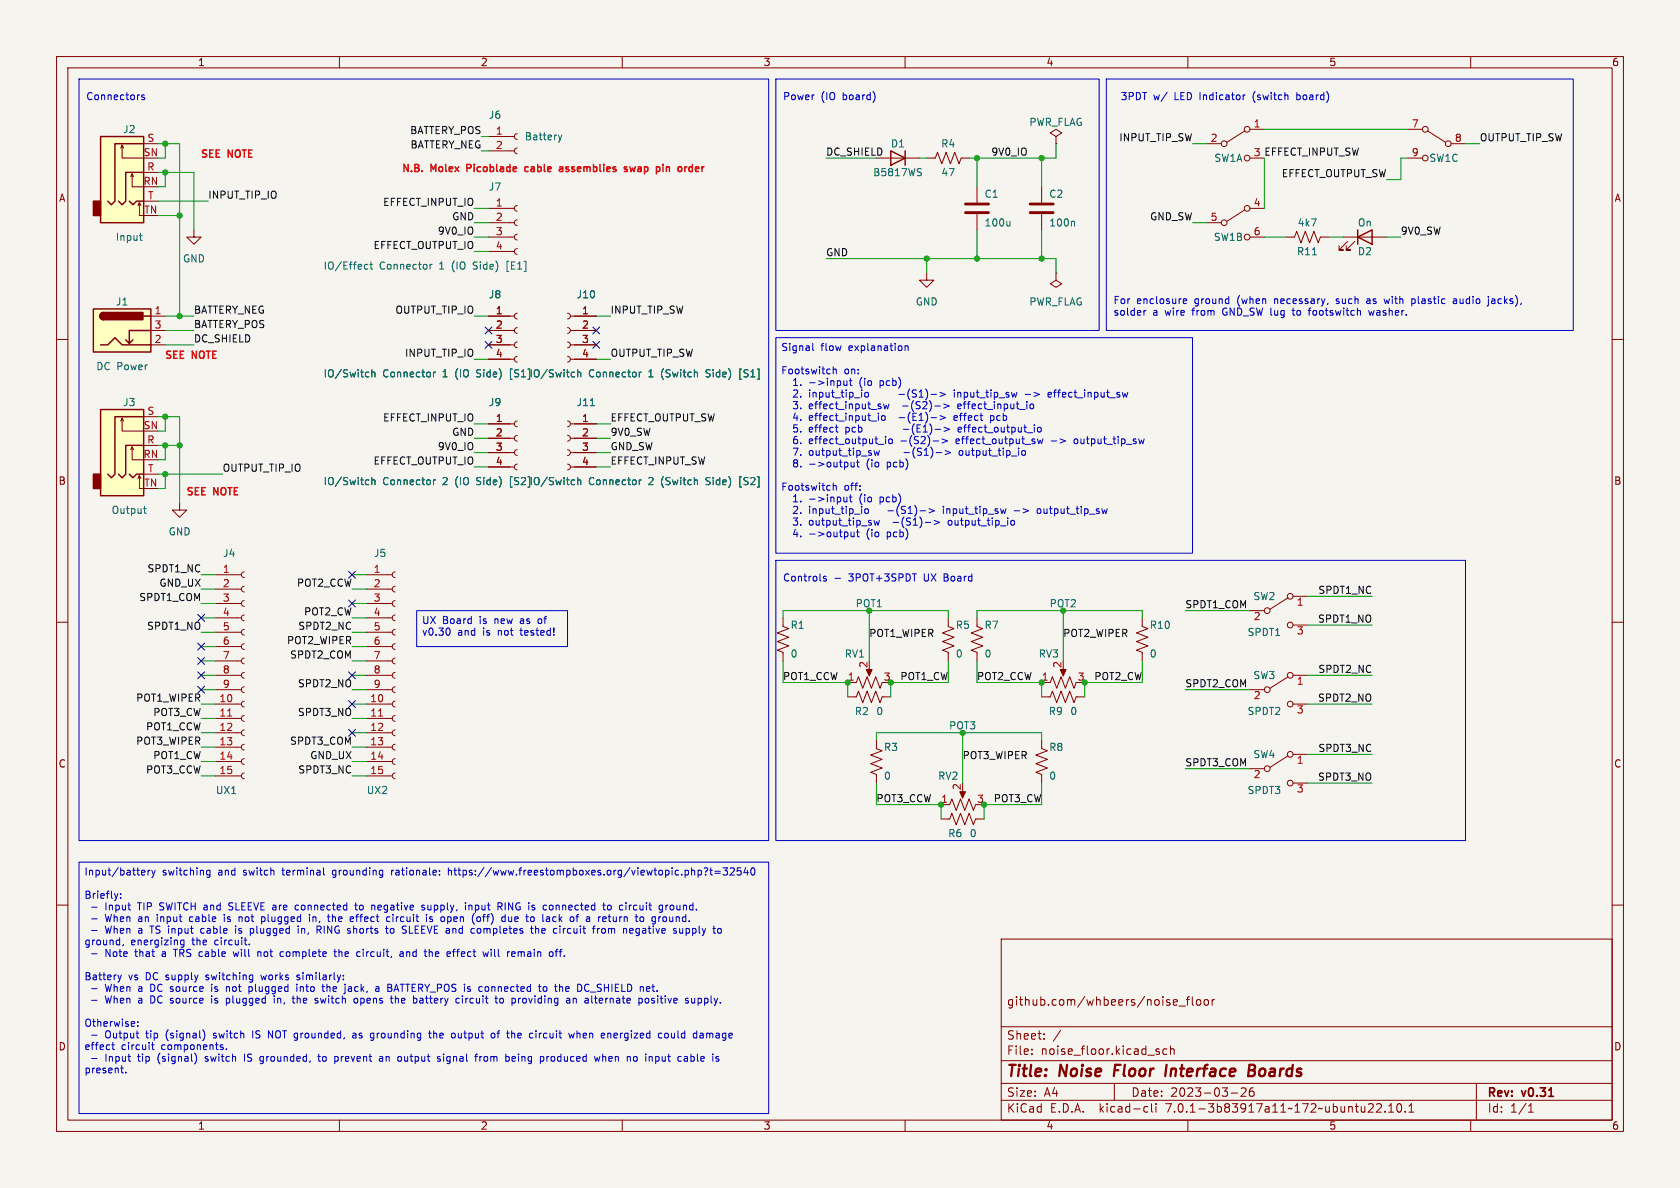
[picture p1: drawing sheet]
<svg xmlns="http://www.w3.org/2000/svg" width="297mm" height="210mm" viewBox="0 0 297 210" stroke-linecap="round" stroke-linejoin="round" font-family="sans-serif">
<path d="M0 0h297v210h-297z" fill="#f5f4ef" stroke="#f5f4ef" stroke-width=".18"/>
<g fill="none" stroke="#840000" stroke-width=".18">
<path d="M10 10h277v190h-277zM12 12h273v186h-273zM60 10v2M110 10v2M160 10v2M210 10v2M260 10v2M21.3 26.2l.3-.5v2.2h3.8M21.6 25.7l.2 .5M23.1 31.2l.3-.5v2.3h2M23.4 30.7l.2 .5M24.4 36.3l.2-.5v2.3h.8"/>
<path d="M24.6 35.8l.3 .5M25.4 30.5h2.5M25.4 25.4h2.5M25.4 35.6h2.5M86.4 39.4h4.5M86.4 36.8h4.5M86.4 26.7h4.5M86.4 24.1h4.5M91.4 38.9l-.3 .1-.2 .4 .2 .3 .3 .2M91.4 36.3l-.3 .2-.2 .3 .2 .4 .3 .1M91.4 26.2l-.3 .1-.2 .4 .2 .3 .3 .2M91.4 23.6l-.3 .2-.2 .3 .2 .4 .3 .1"/>
<path d="M154.9 27.9h7.7M163.8 27.9h1.6l.3-1 .8 2.1 .8-2.1 .7 2.1 .8-2.1 .7 2.1 .4-1.1h1.5M172.7 33v2.8M172.7 37.8v2.8M184.1 33v2.8M184.1 37.8v2.8M186.7 24.1l1-.6-1-.6-1 .6 1 .6v1.3M186.7 25.4h.1M213.4 39.4h2.5M213.4 25.4h2.5M220.1 23.1l-3.2 2M220.1 37.1l-3.2 2"/>
<path d="M221 36.8h2.5M221 27.9h2.5M221 22.9h2.5M248.9 27.9h2.6M248.9 22.9h2.6M252.3 23.1l3.2 2M256.5 25.4h2.6M10 60h2M26.7 55.9h2.5M26.7 58.4h2.5M34.3 40.6v1.3h1.3l-1.3 1.3-1.3-1.3h1.3M86.4 55.9h4.5"/>
<path d="M86.4 58.4h4.5M86.4 44.5h4.5M86.4 41.9h4.5M91.4 43.9l-.3 .2-.2 .3 .2 .4 .3 .2M91.4 41.4l-.3 .1-.2 .4 .2 .4 .3 .1M91.4 57.9l-.3 .1-.2 .4 .2 .4 .3 .1M91.4 55.4l-.3 .1-.2 .4 .2 .3 .3 .2M100.3 57.9l.4 .2 .1 .3-.1 .4-.4 .1M100.3 55.4l.4 .1 .1 .4-.1 .4-.4 .1M100.8 55.9h4.6M100.8 58.4h4.6M163.8 48.3v1.2h1.3l-1.3 1.3-1.2-1.3h1.2"/>
<path d="M186.7 48.3v1.2l1 .7-1 .6-1-.6 1-.7M186.7 48.3h.1M221 41.9h2.5M227.3 41.9h1.6l.3-1 .8 2 .8-2 .7 2 .8-2 .7 2 .4-1h1.5M237.5 41.9h7.6M238.3 42.7l-1.6 1.5h.8h-.8v-.8M239.5 42.7l-1.5 1.5h.8h-.8v-.8M285 60h2M21.3 74.4l.3-.5v2.3h3.8M21.6 73.9l.2 .5M23.1 79.5l.3-.5v2.3h2M23.4 79l.2 .5"/>
<path d="M25.4 78.7h2.5M25.4 73.7h2.5M26.7 61h2.5M86.4 61h4.5M86.4 63.5h4.5M86.4 77.5h4.5M86.4 74.9h4.5M91.4 79.5l-.3 .1-.2 .4 .2 .4 .3 .1M91.4 77l-.3 .1-.2 .4 .2 .3 .3 .2M91.4 74.4l-.3 .2-.2 .3 .2 .4 .3 .1M91.4 63l-.3 .1-.2 .4 .2 .4 .3 .1M91.4 60.5l-.3 .1-.2 .3 .2 .4 .3 .2"/>
<path d="M100.3 63l.4 .1 .1 .4-.1 .4-.4 .1M100.3 60.5l.4 .1 .1 .4-.1 .3-.4 .2M100.3 79.5l.4 .2 .1 .3-.1 .4-.4 .1M100.3 77l.4 .1 .1 .4-.1 .3-.4 .2M100.3 74.4l.4 .2 .1 .3-.1 .4-.4 .1M100.8 61h4.6M100.8 63.5h4.6M100.8 77.5h4.6M100.8 74.9h4.6M24.4 84.6l.2-.5v2.3h.8M24.6 84.1l.3 .5M25.4 83.8h2.5"/>
<path d="M31.7 88.9v1.3h1.3l-1.3 1.2-1.2-1.2h1.2M86.4 82.6h4.5M86.4 80h4.5M91.4 82l-.3 .2-.2 .3 .2 .4 .3 .2M100.3 82l.4 .2 .1 .4-.1 .3-.4 .2M100.8 82.6h4.6M100.8 80h4.6M10 110h2M38.1 119.4h4.6M38.1 116.8h4.6M38.1 114.3h4.6M38.1 111.8h4.6"/>
<path d="M38.1 109.2h4.6M38.1 106.7h4.6M38.1 104.1h4.6M38.1 101.6h4.6M43.2 118.9l-.4 .1-.1 .4 .1 .3 .4 .2M43.2 116.3l-.4 .2-.1 .3 .1 .4 .4 .1M43.2 113.8l-.4 .1-.1 .4 .1 .4 .4 .1M43.2 111.3l-.4 .1-.1 .3 .1 .4 .4 .2M43.2 108.7l-.4 .1-.1 .4 .1 .4 .4 .1M43.2 106.2l-.4 .1-.1 .4 .1 .3 .4 .2M43.2 103.6l-.4 .2-.1 .3 .1 .4 .4 .1M43.2 101.1l-.4 .1-.1 .4 .1 .4 .4 .1"/>
<path d="M64.8 119.4h4.5M64.8 116.8h4.5M64.8 114.3h4.5M64.8 111.8h4.5M64.8 109.2h4.5M64.8 106.7h4.5M64.8 104.1h4.5M64.8 101.6h4.5M69.8 118.9l-.3 .1-.2 .4 .2 .3 .3 .2M69.8 116.3l-.3 .2-.2 .3 .2 .4 .3 .1M69.8 113.8l-.3 .1-.2 .4 .2 .4 .3 .1M69.8 111.3l-.3 .1-.2 .3 .2 .4 .3 .2"/>
<path d="M69.8 108.7l-.3 .1-.2 .4 .2 .4 .3 .1M69.8 106.2l-.3 .1-.2 .4 .2 .3 .3 .2M69.8 103.6l-.3 .2-.2 .3 .2 .4 .3 .1M69.8 101.1l-.3 .1-.2 .4 .2 .4 .3 .1M138.4 109.2v1.5l1 .4-2 .8 2 .7-2 .8 2 .8-2 .7 1 .4v1.5M153.7 118.1v1M167.6 109.2v1.5l1.1 .4-2.1 .8 2.1 .7-2.1 .8 2.1 .8-2.1 .7 1 .4v1.5M172.7 109.2v1.5l1 .4-2 .8 2 .7-2 .8 2 .8-2 .7 1 .4v1.5M188 118.1v1M201.9 109.2v1.5l1 .4-2 .8 2 .7-2 .8 2 .8-2 .7 1 .4v1.5M221 108h2.5M227.7 119.6l-3.2 2.1"/>
<path d="M227.7 105.7l-3.2 2M228.6 119.4h2.5M228.6 105.4h2.5M228.6 110.5h2.5M285 110h2M38.1 137.2h4.6M38.1 134.6h4.6M38.1 132.1h4.6M38.1 129.5h4.6M38.1 127h4.6M38.1 124.5h4.6M38.1 121.9h4.6"/>
<path d="M43.2 136.7l-.4 .1-.1 .3 .1 .4 .4 .2M43.2 134.1l-.4 .1-.1 .4 .1 .4 .4 .1M43.2 131.6l-.4 .1-.1 .4 .1 .3 .4 .2M43.2 129l-.4 .2-.1 .3 .1 .4 .4 .1M43.2 126.5l-.4 .1-.1 .4 .1 .4 .4 .1M43.2 124l-.4 .1-.1 .3 .1 .4 .4 .2M43.2 121.4l-.4 .1-.1 .4 .1 .4 .4 .1M64.8 137.2h4.5M64.8 134.6h4.5M64.8 132.1h4.5M64.8 129.5h4.5M64.8 127h4.5"/>
<path d="M64.8 124.5h4.5M64.8 121.9h4.5M69.8 136.7l-.3 .1-.2 .3 .2 .4 .3 .2M69.8 134.1l-.3 .1-.2 .4 .2 .4 .3 .1M69.8 131.6l-.3 .1-.2 .4 .2 .3 .3 .2M69.8 129l-.3 .2-.2 .3 .2 .4 .3 .1M69.8 126.5l-.3 .1-.2 .4 .2 .4 .3 .1M69.8 124l-.3 .1-.2 .3 .2 .4 .3 .2M69.8 121.4l-.3 .1-.2 .4 .2 .4 .3 .1M149.9 120.7h1.5l.4-1.1 .7 2.1 .8-2.1 .8 2.1 .7-2.1 .8 2.1 .4-1M149.9 123.2h1.5l.4-1 .7 2 .8-2 .8 2 .7-2 .8 2 .4-1h1.5M154.9 130.8v1.5l1.1 .4-2.1 .8 2.1 .7-2.1 .8 2.1 .8-2.1 .7 1 .4v1.5"/>
<path d="M170.2 139.7v1M184.1 120.7h1.6l.4-1.1 .7 2.1 .8-2.1 .7 2.1 .8-2.1 .8 2.1 .3-1M184.1 130.8v1.5l1.1 .4-2.1 .8 2.1 .7-2.1 .8 2.1 .8-2.1 .7 1 .4v1.5M184.1 123.2h1.6l.4-1 .7 2 .8-2 .7 2 .8-2 .8 2 .3-1h1.6M221 135.9h2.5M221 121.9h2.5M227.7 133.6l-3.2 2M228.6 133.4h2.5M228.6 138.4h2.5M228.6 124.5h2.5M10 160h2M166.4 144.8h1.5l.4-1 .7 2 .8-2 .8 2 .7-2 .8 2 .4-1h1.5"/>
<path d="M166.4 142.2h1.5l.4-1 .7 2.1 .8-2.1 .8 2.1 .7-2.1 .8 2.1 .4-1.1M285 160h2M177 166h108v32h-108zM208.4 177.8h1.2M209.7 176.7h.6M210.3 176.2l-.4 .2v1.3M210.8 176.2v1.3l.2 .2M211.6 176.8l.2-.1 .4 .1 .1 .6-.2 .2-.3 .1-.2-.1zM212.9 176.8l.2-.1 .5 .1v.6l-.1 .2-.4 .1-.2-.1zM214.3 176.7v1M214.7 176.7l-.3 .1-.1 .2M60 198v2"/>
<path d="M110 198v2M160 198v2M177 194.5h108M177 191.5h108M177 187.5h108M177 181.5h108M182.4 186.3v.1M182.4 185.5v.1M184.6 183.6v.1M184.6 182.8v.1M197 191.5v3M202.5 195.6l.4 .1"/>
<path d="M202.9 196.5l-.4 .1M203.6 195.1v1.3l.2 .2M204.4 195.1v.1M204.4 195.6v1M204.6 185.9l.3 .1 .1 .2-.2 .2h-.3M204.6 185.4l.3 .1M206.3 185.5l-.4-.1-.3 .3v.4l.1 .2h.6M206.9 185.5l.2-.1 .4 .1 .1 .9M206.9 184.9v1.5M210 198v2M217.6 193.2h1.2M219.4 192.4l.6-.1 .2 .1 .1 .3-.9 1.1h.9"/>
<path d="M221.6 192.3a.59 .59 0 0 0-.7 .6v.6l.1 .2 .4 .1 .2-.1 .1-.5-.1-.3h-.5l-.2 .3M241.9 196.6h.9M242.7 195.2v.5M243.4 195.2l.5-.1 .2 .1 .1 .3-.9 1.1h.9M244.9 196.5v.1M245.5 196.6h.9M245.5 195.5l.4-.4v1.5M247.1 195.2l.2-.1a.81 .81 0 0 1 .6 .6 .81 .81 0 0 1-.3 .8l-.2 .1a.81 .81 0 0 1-.6-.6 .81 .81 0 0 1 .3-.8zM248.4 196.5v.1M249.1 196.6h.8M249.1 195.5l.4-.4v1.5M260 198v2"/>
<path d="M261 191.5v6.5M270.2 196.6h.9M270.2 195.5l.4-.4v1.5"/>
<circle cx="216.4" cy="25.4" r=".51"/>
<circle cx="216.4" cy="39.4" r=".51"/>
<circle cx="220.5" cy="22.9" r=".51"/>
<circle cx="220.5" cy="36.8" r=".51"/>
<circle cx="220.5" cy="27.9" r=".51"/>
<circle cx="252" cy="22.9" r=".51"/>
<circle cx="252" cy="27.9" r=".51"/>
<circle cx="256" cy="25.4" r=".51"/>
<circle cx="220.5" cy="41.9" r=".51"/>
<circle cx="224" cy="108" r=".51"/>
<circle cx="228.1" cy="110.5" r=".51"/>
<circle cx="228.1" cy="119.4" r=".51"/>
<circle cx="228.1" cy="105.4" r=".51"/>
<circle cx="224" cy="121.9" r=".51"/>
<circle cx="224" cy="135.9" r=".51"/>
<circle cx="228.1" cy="124.5" r=".51"/>
<circle cx="228.1" cy="138.4" r=".51"/>
<circle cx="228.1" cy="133.4" r=".51"/>
</g>
<path d="M206.2 188.2l-.2 2M220.8 189.2h.6M221.4 189.2l.3 .1 .2 .3M221.8 188.4l-.2-.2h-.7l-.3 2h.8l.4-.3M221.9 188.8l-.5 .4" fill="none" stroke="#840000" stroke-width=".4"/>
<g fill="#ffffc2" stroke="#ffffc2" stroke-width=".18">
<path d="M17.8 72.4h7.6v15.2h-7.6z"/>
<path d="M16.5 54.6h10.2v7.6h-10.2z"/>
<path d="M17.8 24.1h7.6v15.3h-7.6z"/>
</g>
<g fill="#840000" stroke="#840000" stroke-width=".25">
<path d="M16.5 83.8h1.3v2.6h-1.3z"/>
<path d="M17.8 55.4l.5-.2v1.3a.63 .63 0 0 1-.6-.4 .63 .63 0 0 1 .1-.7z"/>
<path d="M18.3 55.2h7v1.3h-7z"/>
<path d="M16.5 35.6h1.3v2.5h-1.3z"/>
</g>
<g fill="none" stroke="#840000" stroke-width=".25">
<path d="M17.8 24.1h7.6v15.3h-7.6zM22.9 35.6l.6 .6 .6-.6h1.3M25.4 30.5h-3.2v5.1l-.6 .6-.6-.6M25.4 25.4h-5.1v10.2l-.6 .6-.7-.6M157.5 26.7l2.5 1.2-2.5 1.3zM160 26.7v2.5M16.5 54.6h10.2v7.6h-10.2zM18.3 55.2a.64 .64 0 0 0-.6 .7 .64 .64 0 0 0 .6 .6M25.4 55.9h1.3M26.7 58.4h-3.8v2.3l-.7-.6M240 41.9l2.6-1.3v2.6zM240 40.6v2.6"/>
<path d="M17.8 72.4h7.6v15.2h-7.6zM17.8 61h1.2l1.3-1.3 1.3 1.3h5.1M23.5 60.1l-.6 .6M25.4 78.7h-3.2v5.1l-.6 .7-.6-.7M25.4 73.7h-5.1v10.1l-.6 .7-.7-.7M22.9 83.8l.6 .7 .6-.7h1.3"/>
</g>
<g fill="none" stroke="#006464" stroke-width=".18">
<path d="M98.7 23.9l.3 .8M99 24.7l-.1 .3M99.3 23.9l-.3 .8M162.7 29.8l.2 .1M162.8 30.5l.1 .2-.1 .3M178.5 39.1v.9M178.5 39.8l-.1 .2M189.8 39.1l.2 .2v.7M24.6 41.7h.5M24.9 42.4l.2 .1M64.5 47.5h.5M64.5 46.8h.5"/>
<path d="M65.4 46.7h.5M65.6 46.3v1.1l.3 .2M76 46.7v.9M76.4 46.7l-.4 .3M65.7 65.9l.2-.1h.3l.1 .8M65.7 65.4v1.2M76.6 65.8v.8M77 65.8l-.4 .2M102.1 65.4v1.2M102.1 65.9l.2-.1h.3l.1 .8M104.4 71.7h.7M113 65.8v.8"/>
<path d="M113.4 65.8l-.4 .2M123.2 65.8l.1 .8M25.4 89.9h.5M25.6 90.6l.3 .2M65.7 85l.2-.2 .3 .1 .1 .8M65.7 84.4v1.3M76.6 84.8v.9M77 84.8l-.4 .3M102.1 84.4v1.3M102.1 85l.2-.2 .3 .1 .1 .8M113 84.8v.9M113.4 84.8l-.4 .3"/>
<path d="M123.2 84.9l.1 .8"/>
</g>
<g fill="#840000" stroke="#840000" stroke-width=".18">
<path d="M187.5 118.4h1l-.5 1.1z"/>
<path d="M153.2 118.4h1l-.5 1.1z"/>
<path d="M169.7 140h1l-.5 1.1z"/>
</g>
<path d="M40.2 126.6h.8M66.9 126.6h.7" fill="none" stroke="#a90000" stroke-width=".18"/>
<path d="M170.7 37.6h4.1M170.7 36.1h4.1M182.1 37.6h4.1M182.1 36.1h4.1" fill="none" stroke="#840000" stroke-width=".51"/>
<g fill="none" stroke="#0000c2" stroke-width=".18">
<path d="M14 14h121.9v134.6h-121.9zM25.5 16.8h-.3l-.2 .2 .1 .1 .4 .2v.3h-.5M137.2 14h57.1v44.4h-57.1zM154.6 16.5l.1 .5-.1 .7M195.6 14h82.5v44.4h-82.5zM219.8 16.8v.8M220.1 16.8l-.3 .2M137.2 59.7h73.6v38.1h-73.6zM202.6 54.9l-.4 .2M209.2 53.2l.6-.1-.1-.2-.3-.1-.2 .2v.6h.5M228.4 54.9h.5M231.3 54.9h.4"/>
<path d="M234.8 53.6l-.2 .2M240.3 54.9l.2 .2v.6M242 54.9l.2 .8M244.7 52.8l.2 .9M249.6 53.6l.3 .1M249.6 52.8v1.3M249.9 52.8l-.3 .1M257.3 52.8l-.3 .1M257.4 53.2h-.3l-.2 .2 .1 .2 .4 .1M263.1 52.4v.1M263.1 52.8v1.1l-.2 .2M143.7 60.7v1.1l.2 .2"/>
<path d="M147.3 64.8v1.3M147.3 65.4l.2-.2 .3 .1v.8M148 76.4h.2M149.7 67.3v.8M149.7 68l-.2 .1h-.3M150.1 67.3h.5M150.3 66.9v1.1l.3 .1M153 69.4l-.1 .6 .2 .2 .3-.1 .1-.1-.1-.6M154.5 79.6l.2 .9 .3-.6 .2 .6 .3-.9M155.3 73.5v.8M156.1 73.5h.3l.1 .2v.4l-.2 .2h-.3l-.2-.2 .2-.6M156.2 71.4l.2 .9 .3-.6 .2 .6 .3-.9"/>
<path d="M156.6 77.2v.1M156.6 77.6v.8M157.2 77.7l.1-.1 .4 .1 .1 .5-.2 .2h-.3l-.1-.1zM158.9 69.7h1M159.7 75.9h1M160 61.1v.9M160 61.2l.2-.1 .3 .1v.8M164.6 73.8h1M165 77.9h.9M165.3 71.8h.9M166.2 69.4l.9 .3-.9 .4M166.2 73.5l.9 .3-.9 .4"/>
<path d="M166.5 77.6l1 .3-1 .4M166.8 71.4l1 .4-1 .3M166.9 75.5l1 .4-1 .4M167.1 79.6l.9 .4-.9 .4M168.7 68.9v.2M168.7 69.4v.8M169.4 76l.6-.2-.1-.2-.3-.1-.2 .2v.6h.5M169.7 79.7l-.1 .5 .2 .3M175.1 73.5v1.2M175.1 74.3h.1M181.2 79.7l.1 .5-.1 .2-.3 .1M181.2 69.7h1"/>
<path d="M182.2 71.5l.3-.1 .2 .3v.3l-.2 .3-.3-.1-.1-.2zM183.4 77.6l.3 .8 .2-.6 .2 .6 .3-.8M183.7 75.5l.3 .1 .1 .2-.1 .5-.3 .1M185.3 69.8l.6-.1-.1-.3h-.3l-.2 .1v.6h.5M190 77.6l-.1 .2 .1 .6M199.4 69.4l-.3 .8M202.3 77.6l-.3 .8M137.2 99.1h121.9v49.5h-121.9zM147.3 85.4v1.3M147.3 85.9l.2-.1 .3 .1v.8M149.7 87.9v.8M149.7 88.6l-.2 .1h-.3"/>
<path d="M150.1 87.9h.5M150.3 87.4v1.1l.3 .2M150.4 81.7l.1 .8h.3l.2-.1M150.4 94l.1 .8 .3 .1 .2-.1M151 81.7v.8M151 94v.9M151.6 81.3v1.1l.3 .1M151.6 93.6v1.1l.3 .2M153 90l-.1 .5 .2 .3 .3-.1 .1-.2-.1-.5M154.5 92l.2 .8 .3-.6 .2 .6 .3-.8M159.8 80h1M162.7 90.3h.9"/>
<path d="M163.6 92.4h.9M164.2 89.9l1 .4-1 .4M165.1 92l1 .4-1 .3M166.8 89.5v.1M166.8 89.9v.9M177.8 89.9l-.2 .9M178.8 92h.3l.3 .2-.1 .5-.2 .1h-.3M179.3 90.3h1M183.8 89.9l-.3 .1-.2 .2 .1 .5 .4 .1M73.7 108h26.6v6.3h-26.6zM79.5 111.1l.1 .4-.1 .7M145.6 102.1l.5 .4-.2 .2h-.3"/>
<path d="M146 101.9h-.3l-.1 .1M147.6 102.2h1M14 152.4h121.9v44.5h-121.9zM20.8 158l-.3 .8M21.3 158.7v.1M21.3 158v.1M25.2 153.8l.4 .1v.2l-.6 .2M25.6 154.6l-.4 .1M26.2 153.8v.9M26.5 153.8l-.3 .3M26.8 153.8l.3 .9M27.1 154.7l-.3 .4"/>
<path d="M27.4 153.8l-.3 .9M37.1 153.9l-.3-.1-.3 .3 .1 .5h.5M37.1 153.8v1.1l-.2 .2-.3-.1M57.2 153.4v1.1l.2 .2M62.9 159.6v1.1l.3 .2M67.5 153.8l.2 .1M67.7 153.8v1.1l-.2 .1M67.7 154.6l-.2 .1M77.7 154.6v.1M77.7 153.9v.1M79.3 153.4v1.3M79.4 153.8l-.1 .2"/>
<path d="M82.3 159.6v.1M106.7 159.6v1.1l.3 .2M110.7 159.6v.1M124.5 153.5l.4-.1 .2 .2-.4 .6M124.7 154.6v.1M125.5 153.8h.5M125.7 153.4v1.1l.3 .2M126.4 154h.9M126.4 154.4h.9M127.8 153.4h.8l-.4 .5 .4 .1v.6l-.2 .1-.6-.1M129.1 153.5l.5-.1 .2 .4-.8 .9h.8M131 153.4h-.6l-.1 .6 .2-.1 .4 .1 .1 .1v.5l-.2 .1-.5-.1"/>
<path d="M131.8 153.4l-.3 .9h.8M132.1 153.8v.9M132.9 153.5l.1-.1a.68 .68 0 0 1 .5 .6 .68 .68 0 0 1-.5 .7 .84 .84 0 0 1-.1-1.2zM16.2 160.4h1M16.2 162.4h1M16.2 164.5h1M16.2 168.6h1M16.2 174.8h1M16.2 176.8h1M20.8 172.4l.4 .8M21.2 173.2l-.2 .3M21.5 172.4l-.3 .8"/>
<path d="M21.8 167l-.1 .2M32 166.2l-.1 .2 .1 .5 .2 .1h.3M32.5 166.2v1l-.2 .3-.3-.1M37.4 176v.2M40 174.4v.9M40 176.5v1.2M40 177.3h.1M40.1 174.5h-.1M40.1 176.5h-.1M41.2 168.2l.3 .9M41.7 164.1v.9M42.3 162.1v.8"/>
<path d="M42.4 162.1l-.1 .1M44 174.4v1.3M44 175.2l.4 .1M44.1 166.9v.1M44.3 164.1v1.3M44.3 164.9l.3 .1M44.3 172.4h.4M44.6 164.1l-.3 .1M44.7 172.4v1l-.3 .2M44.7 173.1l-.4 .1M45.6 168.2v.9M45.9 168.2l-.3 .2"/>
<path d="M46.2 162.1v1.2M46.2 162.9h.4M46.6 162.1h-.4M48.5 176.5v.8M50 168.2l-.4 .1-.1 .2 .1 .5 .4 .1M51.6 176.5h.5M51.8 176v1.1l.3 .2M52.4 160l-.2 .3v.3l.2 .3M52.5 174.4v.9M52.5 174v.1M52.7 164.1v.9M54.7 162.1v.8"/>
<path d="M55.7 177.3h.5M56 163.7v1.3M56.2 176.5h-.3l-.2 .1v.2l.5 .2M56.3 164.4l.5 .6M56.7 164.3l-.7 .1M57.1 174v1.1l.3 .2M57.9 162.1h.4M58 161.6v1.1l.3 .2M59 168.2h.5M59.2 167.8v1.1l.3 .2M60.7 172.4v.1M60.7 173.1v.1"/>
<path d="M61 174v.1M62 162.1h.3l.2 .3-.6 .1M62 162.9h.5M62.7 160h.5M62.7 176.5l-.1 .2v.5l.2 .1 .4-.1M63.1 169l.2 .1 .4-.1M63.1 176.5l.1 .1M63.7 168.3l-.4-.1-.2 .2M66.2 160.1l-.3-.1-.2 .1M66.4 174.5h.5l.1 .8M67 174.7l-.4 .1-.2 .2 .2 .3 .4-.1M68.1 164.1h.5"/>
<path d="M68.3 163.7v1.1l.3 .2M68.4 162.1l-.1 .2 .1 .5 .2 .1h.3M69 176.5h.5M69.1 174h-.5v1.3M69.2 174.7l.1 .1-.1 .4M69.2 174.1v.4M69.2 176v1.1l.3 .2M70.7 168.3h.5l.1 .8M71.3 168.5l-.4 .1-.2 .2 .2 .3 .4-.1M71.3 164.3l.4 .1 .1 .3-.2 .3h-.3M73.2 176.5h.3l.2 .2-.1 .5-.4 .1M75 168.2h.5"/>
<path d="M75 160.1l-.3-.1-.1 .2v.2l.4 .1v.3h-.4M75.3 169.1h.2M75.4 162.1v.8M75.9 167.8v1.3M75.9 162.9h.4M75.9 168.3v.1M76 162.1v.3l.3 .1M78.5 162.2v.6M79.4 168.2l.2 .3-.6 .2M79.6 169l-.2 .1M80 168.2h.5M81.2 176.5h-.4l-.2 .2 .1 .6h.5"/>
<path d="M82.3 160v.9M82.9 160v.9M83.1 160l-.2 .1M83.9 164.9l-.2 .1M84.4 164.2v.6M84.4 162.1l-.1 .6 .1 .2h.3M85.4 168.2l.2 .9 .3-.6 .2 .6 .2-.9M85.8 174.5v.6M87.5 176.5h.5M87.7 176v1.1l.3 .2M88 160.3l.6-.1 .2-.2-.1-.3-.7-.1v1.3M88.3 160.3l.5 .6"/>
<path d="M88.7 162.7l.2 .2h.4M88.8 176.5h-.3l-.2 .2 .1 .5 .4 .1M89.3 162.1h-.4l-.2 .2M89.3 161.6v1.3M89.9 162.1l.1 .8M90 168.2h.1M91 168.3l-.4-.1-.1 .2v.6h.5M91.1 168.5l-.6 .2M91.7 176.5v.8M91.8 176.5l-.1 .2M93.8 164.1h.5M93.9 162.1h.3l.2 .1"/>
<path d="M94 163.7v1.1l.3 .2M94.4 162.8l-.2 .1h-.3M94.7 163.7v1.3M95.2 164.2l-.3-.1-.2 .1M95.2 174.4h.5M95.4 174v1.1l.3 .2M96.6 174.5l-.3-.1-.3 .3 .1 .4 .2 .2 .3-.1M97 162.1l.2 .1v.7M97.2 160.1v.6M97.2 162.4h-.5M97.2 162.9h-.5M97.4 168.2l.3 .1 .1 .2-.1 .5-.3 .1"/>
<path d="M98.1 168.2h.5M98.5 167.8l-.2 .2v1.1M99 164.1v.9M99.1 174.4l.4 .2M100.2 176.5h.5v.8M100.7 176.8h-.4l-.2 .2 .2 .3h.4M101.3 176.5v.8M101.5 176.5l-.2 .1M101.8 162.1h.5M102.1 161.7l-.1 1.2M103.8 174a.68 .68 0 0 0-.5 .6 .68 .68 0 0 0 .5 .7M104.6 176v1.1l.2 .2"/>
<path d="M104.7 164.1h.5M105.2 163.7l-.3 .2M105.6 164.1v.9M106 164.1l-.4 .3M106.5 160h.5M107.5 162.1h.5M107.7 161.6l.1 1.3M107.9 160.1l-.3-.1-.2 .3v.4l.2 .2 .3-.1M110.7 160v.9M111.9 164.2l-.4-.1-.2 .2 .1 .6h.5M111.9 164.4l-.6 .1M113 176.5h.3l.3 .2-.2 .6h-.4"/>
<path d="M113 176.5v1.2M113.3 162.1h.3l.2 .2-.1 .5-.1 .1h-.3M114.5 174.4l.3 .1M114.6 176.5h-.3l-.3 .2 .1 .5 .2 .1h.3M114.8 175.2l-.3 .1M114.9 174.7l-.6 .1M116.6 160.7l.2 .2 .3-.1M117.1 160.1l-.3-.1-.2 .1M117.1 160v1l-.2 .3-.3-.1M117.4 162.1l-.2 .2v.4l.2 .2M117.7 160v.9M118.1 160l-.4 .3"/>
<path d="M119.5 164.6v.3M120.1 164.1l.1 .8 .3 .1 .2-.2M120.7 164.1v.9M121.5 176.9l.2 .2-.2 .2M121.5 176.5h.2M122.3 176.5v.8h.3l.2-.1M122.8 176.5v.8M127 164.2l.3-.1 .2 .3v.4l-.2 .2-.3-.1M16.2 183h1M16.2 187.1h1M19.9 184.3v1.1l.3 .1M21.7 189.7h.1"/>
<path d="M22.2 189.5v.2M24.4 181.3v.1M24.4 180.6v.2M27 184.3v1.1l.3 .1M34.7 186.7v.8l-.3 .6M35.8 182a1.46 1.46 0 0 1 0 2M39.1 185.1l.3 .1 .1 .2-.2 .1h-.2M39.1 184.7l.3 .1M40 185.4v.1M43.2 186.3v1.3M44.7 182.2v1.3M56.2 186.8h.5"/>
<path d="M56.3 186.3v1.1l.2 .2M59.2 186.8v1.2M59.2 187.5l.4 .1M59.6 186.8h-.4M62.8 182.6l-.4 .1M62.8 183h-.3l-.2 .2 .1 .2 .4 .1M65.5 183.8h.5M65.6 183.4l.4 .1M66 182.6l-.4 .1M67.1 186.8h.5M67.5 187.1h-.3l-.1 .2v.2l.4 .1M70.4 186.8h.3l.2 .1"/>
<path d="M70.9 187.5l-.2 .1-.3-.1M75.8 182.6h.4M75.9 182.2v1.1l.3 .2M77.8 186.8h-.3l-.2 .1 .1 .2 .4 .1v.3h-.5M79.9 182.7l.3-.1 .3 .3-.1 .5-.2 .1-.3-.1M83.9 186.8h.5M84.4 186.3l-.3 .2v1.1M84.8 186.8v.8M84.9 186.9l-.1 .1M86.9 182.8l.2-.2 .3 .2 .1 .4-.1 .2-.3 .1-.2-.1zM89.4 186.8h.4l.2 .2-.1 .5h-.5M90.5 182.2v1.3"/>
<path d="M90.6 182.6l-.1 .2M94.7 182.2v.1M95.7 186.8h.3l.1 .2v.5l-.4 .1M100.6 182.6l.2 .9 .2-.6 .3 .6 .2-.9M105.1 186.8l.2 .8 .3-.6 .2 .6 .3-.8M107.4 182.6v.9M107.8 182.6l-.4 .2M112.4 186.8h-.3l-.1 .2v.5l.4 .1M114.2 186.3l-.1 .1M114.2 186.3v.1M114.2 186.3v.2M115.3 186.8v.8"/>
<path d="M116.5 183.4l.1 .1 .4-.1M117 182.7l-.4-.1-.1 .2M117.9 182.6l-.3 .1-.1 .2v.5l.4 .1M121 186.8h.5M121.5 187.1h-.4l-.2 .2 .2 .3 .4-.1M123.8 182.7h.5M124.2 183h-.3l-.2 .2 .1 .2 .4 .1M126.7 186.8h.3M126.7 187.2h.3l.1 .2-.2 .2h-.2"/>
</g>
<path d="M93.3 29.5h-.4l-.1 .2v.5l.5 .1M98.9 29.5h.5l.1 .8M99.5 29.8h-.4l-.2 .2 .2 .3h.4M110.9 29.5h-.3l-.2 .2v.1l.5 .2v.3h-.5M111.3 29.5l.3 .8M117.2 29.1v.1M117.2 29.5v.8M121.4 29.5h-.2" fill="none" stroke="#f00" stroke-width=".25"/>
<g fill="none" stroke="#009600" stroke-width=".18">
<path d="M27.9 25.4h3.8v30.5M27.9 38.1h3.8M27.9 30.5h6.4v10.1M27.9 35.6h8.9M29.2 25.4v2.5h-1.3M29.2 30.5v2.5h-1.3M83.8 39.4h2.6M83.8 36.8h2.6M85.1 24.1h1.3M85.1 26.7h1.3M146 27.9h8.9M162.6 27.9h1.2"/>
<path d="M172.7 27.9v5.1M184.1 27.9v5.1M186.7 25.4v2.5h-15.3M210.8 39.4h2.6M210.8 25.4h2.6M223.5 22.9h25.4M223.5 27.9v8.9M248.9 27.9h-1.3v3.9h-2.5M259.1 25.4h2.5M29.2 55.9h5.1M29.2 58.4h5.1M83.8 44.5h2.6"/>
<path d="M83.8 41.9h2.6M83.8 55.9h2.6M105.4 55.9h2.5M146 45.7h40.7v2.6M163.8 45.7v2.6M172.7 40.6v5.1M184.1 40.6v5.1M223.5 41.9h3.8M234.9 41.9h2.6M245.1 41.9h2.5M27.9 73.7h3.8v15.2M27.9 78.7h3.8"/>
<path d="M29.2 73.7v2.5h-1.3M29.2 78.7v2.6h-1.3M29.2 61h5.1M83.8 74.9h2.6M83.8 63.5h2.6M83.8 77.5h2.6M105.4 74.9h2.5M105.4 63.5h2.5M105.4 77.5h2.5M27.9 83.8h11.5M29.2 83.8v2.6h-1.3M83.8 80h2.6"/>
<path d="M83.8 82.6h2.6M105.4 80h2.5M105.4 82.6h2.5M35.6 119.4h2.5M35.6 106.7h2.5M35.6 101.6h2.5M35.6 109.2h2.5M35.6 104.1h2.5M35.6 111.8h2.5M35.6 114.3h2.5M35.6 116.8h2.5M62.2 119.4h2.6"/>
<path d="M62.2 106.7h2.6M62.2 101.6h2.6M62.2 109.2h2.6M62.2 104.1h2.6M62.2 111.8h2.6M62.2 114.3h2.6M62.2 116.8h2.6M138.4 116.8v3.9h11.5v2.5M138.4 109.2v-1.2h29.2v1.2M153.7 108v8.8M167.6 116.8v3.9h-10.1v2.5M172.7 116.8v3.9h11.4v2.5"/>
<path d="M172.7 109.2v-1.2h29.2v1.2M188 108v8.8M201.9 116.8v3.9h-10.1v2.5M209.5 108h11.5M231.1 110.5h11.5M231.1 105.4h11.5M231.1 119.4h11.5M35.6 124.5h2.5M35.6 121.9h2.5M35.6 129.5h2.5M35.6 137.2h2.5M35.6 134.6h2.5"/>
<path d="M35.6 127h2.5M35.6 132.1h2.5M62.2 124.5h2.6M62.2 121.9h2.6M62.2 129.5h2.6M62.2 137.2h2.6M62.2 134.6h2.6M62.2 127h2.6M62.2 132.1h2.6M154.9 130.8v-1.3h29.2v1.3M154.9 138.4v3.8h11.5v2.6M170.2 129.5v8.9"/>
<path d="M184.1 138.4v3.8h-10.1v2.6M209.5 135.9h11.5M209.5 121.9h11.5M231.1 133.4h11.5M231.1 138.4h11.5M231.1 124.5h11.5"/>
</g>
<g fill="none" stroke="#000084" stroke-width=".18">
<path d="M85.8 57.8l1.2 1.2M87 57.8l-1.2 1.2M104.8 57.8l1.2 1.2M106 57.8l-1.2 1.2M85.8 60.4l1.2 1.2M87 60.4l-1.2 1.2M104.8 60.4l1.2 1.2M106 60.4l-1.2 1.2M35 108.6l1.2 1.2M35 118.8l1.2 1.2M35 113.7l1.2 1.2M35 116.2l1.2 1.2"/>
<path d="M36.2 108.6l-1.2 1.2M36.2 118.8l-1.2 1.2M36.2 113.7l-1.2 1.2M36.2 116.2l-1.2 1.2M61.6 118.8l1.2 1.2M61.6 101l1.2 1.2M61.6 106.1l1.2 1.2M62.8 118.8l-1.2 1.2M62.8 101l-1.2 1.2M62.8 106.1l-1.2 1.2M35 121.3l1.2 1.2M36.2 121.3l-1.2 1.2"/>
<path d="M61.6 128.9l1.2 1.2M61.6 123.9l1.2 1.2M62.8 128.9l-1.2 1.2M62.8 123.9l-1.2 1.2"/>
</g>
<g fill="#009600" stroke="#009600" stroke-width=".18">
<circle cx="29.2" cy="78.7" r=".46"/>
<circle cx="31.7" cy="78.7" r=".46"/>
<circle cx="29.2" cy="83.8" r=".46"/>
<circle cx="29.2" cy="30.5" r=".46"/>
<circle cx="29.2" cy="25.4" r=".46"/>
<circle cx="31.7" cy="38.1" r=".46"/>
<circle cx="31.7" cy="55.9" r=".46"/>
<circle cx="29.2" cy="73.7" r=".46"/>
<circle cx="170.2" cy="129.5" r=".46"/>
<circle cx="184.1" cy="120.7" r=".46"/>
<circle cx="188" cy="108" r=".46"/>
<circle cx="172.7" cy="45.7" r=".46"/>
<circle cx="184.1" cy="45.7" r=".46"/>
<circle cx="191.8" cy="120.7" r=".46"/>
<circle cx="172.7" cy="27.9" r=".46"/>
<circle cx="163.8" cy="45.7" r=".46"/>
<circle cx="184.1" cy="27.9" r=".46"/>
<circle cx="157.5" cy="120.7" r=".46"/>
<circle cx="149.9" cy="120.7" r=".46"/>
<circle cx="153.7" cy="108" r=".46"/>
<circle cx="174" cy="142.2" r=".46"/>
<circle cx="166.4" cy="142.2" r=".46"/>
</g>
<g font-size="2.8" fill="#840000">
<text x="178" y="190.8">Title:</text>
<text x="187.4" y="190.8">Noise</text>
<text x="197.6" y="190.8">Floor</text>
<text x="207.3" y="190.8">Interface</text>
<text x="222.6" y="190.8">Boards</text>
</g>
<g font-size="2.1" fill="#840000">
<text x="178" y="177.9">github.com/whbeers/noise_floor</text>
<text x="178" y="183.9">Sheet:</text>
<text x="186.2" y="183.9">/</text>
<text x="178" y="186.6">File:</text>
<text x="184" y="186.6">noise_floor.kicad_sch</text>
<text x="178" y="196.8">KiCad</text>
<text x="178" y="194">Size:</text>
<text x="184.6" y="194">A4</text>
<text x="185.7" y="196.8">E.D.A.</text>
<text x="194.4" y="196.8">kicad-cli</text>
<text x="200" y="194">Date:</text>
<text x="206.2" y="196.8">7.0.1-3b83917a11~172~ubuntu22.10.1</text>
<text x="206.9" y="194">2023-03-26</text>
<text x="263" y="194.2">Rev:</text>
<text x="263" y="196.8">Id:</text>
<text x="267" y="196.8">1/1</text>
<text x="269.2" y="194.2">v0.31</text>
</g>
<g font-size="1.8" fill="#840000">
<text x="35" y="11.8">1</text>
<text x="85" y="11.8">2</text>
<text x="135" y="11.8">3</text>
<text x="185" y="11.8">4</text>
<text x="235" y="11.8">5</text>
<text x="285" y="11.8">6</text>
<text x="10.4" y="35.8">A</text>
<text x="285.4" y="35.8">A</text>
<text x="10.3" y="85.8">B</text>
<text x="285.3" y="85.8">B</text>
<text x="10.3" y="135.8">C</text>
<text x="285.3" y="135.8">C</text>
<text x="10.3" y="185.8">D</text>
<text x="285.3" y="185.8">D</text>
<text x="35" y="199.8">1</text>
<text x="85" y="199.8">2</text>
<text x="135" y="199.8">3</text>
<text x="185" y="199.8">4</text>
<text x="235" y="199.8">5</text>
<text x="285" y="199.8">6</text>
</g>
<g font-size="1.8" fill="#0000c2">
<text x="15.2" y="17.8">Connectors</text>
<text x="138.4" y="17.8">Power</text>
<text x="145.1" y="17.8">(IO</text>
<text x="149" y="17.8">board)</text>
<text x="198.1" y="17.8">3PDT</text>
<text x="203.9" y="17.8">w/</text>
<text x="207.7" y="17.8">LED Indicator</text>
<text x="221.7" y="17.8">(switch</text>
<text x="229.6" y="17.8">board)</text>
<text x="196.8" y="53.8">For</text>
<text x="201" y="53.8">enclosure</text>
<text x="211.3" y="53.8">ground</text>
<text x="218.9" y="53.8">(when</text>
<text x="225.5" y="53.8">necessary,</text>
<text x="236.6" y="53.8">such</text>
<text x="242.1" y="53.8">as</text>
<text x="245.4" y="53.8">with</text>
<text x="250.3" y="53.8">plastic</text>
<text x="257.8" y="53.8">audio</text>
<text x="264.1" y="53.8">jacks),</text>
<text x="196.8" y="55.9">solder</text>
<text x="203.8" y="55.9">a</text>
<text x="206.1" y="55.9">wire</text>
<text x="211" y="55.9">from</text>
<text x="216.4" y="55.9">GND_SW lug</text>
<text x="229.1" y="55.9">to</text>
<text x="232" y="55.9">footswitch</text>
<text x="242.8" y="55.9">washer.</text>
<text x="138.1" y="62.3">Signal</text>
<text x="145.1" y="62.3">flow</text>
<text x="150.1" y="62.3">explanation</text>
<text x="138.1" y="66.4">Footswitch</text>
<text x="140.3" y="68.5">1.</text>
<text x="140.3" y="70.5">2.</text>
<text x="143.2" y="68.5">-&gt;input</text>
<text x="143.2" y="70.5">input_tip_io</text>
<text x="149.2" y="66.4">on:</text>
<text x="152.2" y="68.5">(io</text>
<text x="155.9" y="68.5">pcb)</text>
<text x="159.6" y="70.5">-(S1)-&gt;</text>
<text x="169.6" y="70.5">input_tip_sw</text>
<text x="182.2" y="70.5">-&gt;</text>
<text x="186.4" y="70.5">effect_input_sw</text>
<text x="140.3" y="72.6">3.</text>
<text x="140.3" y="74.6">4.</text>
<text x="140.3" y="76.7">5.</text>
<text x="143.2" y="72.6">effect_input_sw</text>
<text x="143.2" y="74.6">effect_input_io</text>
<text x="143.2" y="76.7">effect</text>
<text x="149.7" y="76.7">pcb</text>
<text x="159.3" y="74.6">-(E1)-&gt;</text>
<text x="159.9" y="72.6">-(S2)-&gt;</text>
<text x="160.8" y="76.7">-(E1)-&gt;</text>
<text x="169.2" y="74.6">effect</text>
<text x="169.8" y="72.6">effect_input_io</text>
<text x="170.7" y="76.7">effect_output_io</text>
<text x="175.7" y="74.6">pcb</text>
<text x="140.3" y="78.8">6.</text>
<text x="140.3" y="80.8">7.</text>
<text x="140.3" y="82.9">8.</text>
<text x="143.2" y="78.8">effect_output_io</text>
<text x="143.2" y="80.8">output_tip_sw</text>
<text x="143.2" y="82.9">-&gt;output</text>
<text x="153.5" y="82.9">(io</text>
<text x="157.2" y="82.9">pcb)</text>
<text x="159.5" y="78.8">-(S2)-&gt;</text>
<text x="160.4" y="80.8">-(S1)-&gt;</text>
<text x="169.4" y="78.8">effect_output_sw</text>
<text x="170.3" y="80.8">output_tip_io</text>
<text x="186.3" y="78.8">-&gt;</text>
<text x="190.5" y="78.8">output_tip_sw</text>
<text x="138.1" y="87">Footswitch</text>
<text x="140.3" y="89">1.</text>
<text x="143.2" y="89">-&gt;input</text>
<text x="149.2" y="87">off:</text>
<text x="152.2" y="89">(io</text>
<text x="155.9" y="89">pcb)</text>
<text x="140.3" y="91.1">2.</text>
<text x="140.3" y="93.2">3.</text>
<text x="140.3" y="95.2">4.</text>
<text x="143.2" y="91.1">input_tip_io</text>
<text x="143.2" y="93.2">output_tip_sw</text>
<text x="143.2" y="95.2">-&gt;output</text>
<text x="153.5" y="95.2">(io</text>
<text x="157.2" y="95.2">pcb)</text>
<text x="157.4" y="91.1">-(S1)-&gt;</text>
<text x="158.2" y="93.2">-(S1)-&gt;</text>
<text x="167.4" y="91.1">input_tip_sw</text>
<text x="168.1" y="93.2">output_tip_io</text>
<text x="180" y="91.1">-&gt;</text>
<text x="184.2" y="91.1">output_tip_sw</text>
<text x="138.4" y="102.9">Controls</text>
<text x="150.1" y="102.9">3POT+3SPDT</text>
<text x="163.5" y="102.9">UX Board</text>
<text x="74.6" y="110.6">UX Board</text>
<text x="74.6" y="112.6">v0.30</text>
<text x="80.9" y="112.6">and</text>
<text x="84.8" y="110.6">is</text>
<text x="85.4" y="112.6">is</text>
<text x="87.6" y="110.6">new</text>
<text x="88.2" y="112.6">not</text>
<text x="92.2" y="110.6">as</text>
<text x="92.3" y="112.6">tested!</text>
<text x="95.5" y="110.6">of</text>
<text x="14.9" y="155">Input/battery</text>
<text x="28.7" y="155">switching</text>
<text x="38.6" y="155">and</text>
<text x="43.2" y="155">switch</text>
<text x="50.2" y="155">terminal</text>
<text x="59.2" y="155">grounding</text>
<text x="69.7" y="155">rationale:</text>
<text x="79.9" y="155">https://www.freestompboxes.org/viewtopic.php?t=32540</text>
<text x="14.9" y="159.1">Briefly:</text>
<text x="18.7" y="161.2">Input</text>
<text x="24.6" y="161.2">TIP SWITCH and</text>
<text x="41" y="161.2">SLEEVE are</text>
<text x="52.9" y="161.2">connected</text>
<text x="63.7" y="161.2">to</text>
<text x="66.7" y="161.2">negative</text>
<text x="75.7" y="161.2">supply,</text>
<text x="83.5" y="161.2">input</text>
<text x="89.4" y="161.2">RING is</text>
<text x="97.7" y="161.2">connected</text>
<text x="108.5" y="161.2">to</text>
<text x="111.4" y="161.2">circuit</text>
<text x="118.6" y="161.2">ground.</text>
<text x="14.9" y="167.3">ground,</text>
<text x="18.7" y="163.2">When</text>
<text x="18.7" y="165.3">When</text>
<text x="23.2" y="167.3">energizing</text>
<text x="24.6" y="163.2">an</text>
<text x="24.6" y="165.3">a</text>
<text x="26.9" y="165.3">TS input</text>
<text x="28" y="163.2">input</text>
<text x="33.9" y="163.2">cable</text>
<text x="34" y="167.3">the</text>
<text x="36" y="165.3">cable</text>
<text x="38.1" y="167.3">circuit.</text>
<text x="40.1" y="163.2">is</text>
<text x="42.2" y="165.3">is</text>
<text x="42.8" y="163.2">not</text>
<text x="45" y="165.3">plugged</text>
<text x="47" y="163.2">plugged</text>
<text x="53.6" y="165.3">in,</text>
<text x="55.6" y="163.2">in,</text>
<text x="57" y="165.3">RING shorts</text>
<text x="59" y="163.2">the</text>
<text x="63.1" y="163.2">effect</text>
<text x="69.5" y="165.3">to</text>
<text x="69.6" y="163.2">circuit</text>
<text x="72.5" y="165.3">SLEEVE and</text>
<text x="76.7" y="163.2">is</text>
<text x="79.5" y="163.2">open</text>
<text x="84.9" y="165.3">completes</text>
<text x="85.1" y="163.2">(off)</text>
<text x="90.5" y="163.2">due</text>
<text x="95" y="163.2">to</text>
<text x="95.7" y="165.3">the</text>
<text x="97.9" y="163.2">lack</text>
<text x="99.8" y="165.3">circuit</text>
<text x="103" y="163.2">of</text>
<text x="105.9" y="163.2">a</text>
<text x="106.9" y="165.3">from</text>
<text x="108.2" y="163.2">return</text>
<text x="112.3" y="165.3">negative</text>
<text x="115" y="163.2">to</text>
<text x="117.9" y="163.2">ground.</text>
<text x="121.4" y="165.3">supply</text>
<text x="14.9" y="173.5">Battery</text>
<text x="18.7" y="169.4">Note</text>
<text x="22.7" y="173.5">vs</text>
<text x="24.1" y="169.4">that</text>
<text x="25.8" y="173.5">DC supply</text>
<text x="28.9" y="169.4">a</text>
<text x="31.2" y="169.4">TRS cable</text>
<text x="36.7" y="173.5">switching</text>
<text x="41.9" y="169.4">will</text>
<text x="46.3" y="169.4">not</text>
<text x="46.6" y="173.5">works</text>
<text x="50.4" y="169.4">complete</text>
<text x="53" y="173.5">similarly:</text>
<text x="60.2" y="169.4">the</text>
<text x="64.2" y="169.4">circuit,</text>
<text x="72" y="169.4">and</text>
<text x="76.5" y="169.4">the</text>
<text x="80.6" y="169.4">effect</text>
<text x="87.1" y="169.4">will</text>
<text x="91.5" y="169.4">remain</text>
<text x="99" y="169.4">off.</text>
<text x="18.7" y="175.6">When</text>
<text x="18.7" y="177.6">When</text>
<text x="24.6" y="175.6">a</text>
<text x="24.6" y="177.6">a</text>
<text x="26.9" y="175.6">DC source</text>
<text x="26.9" y="177.6">DC source</text>
<text x="37.9" y="175.6">is</text>
<text x="37.9" y="177.6">is</text>
<text x="40.6" y="175.6">not</text>
<text x="40.6" y="177.6">plugged</text>
<text x="44.7" y="175.6">plugged</text>
<text x="49.2" y="177.6">in,</text>
<text x="52.7" y="177.6">the</text>
<text x="53.3" y="175.6">into</text>
<text x="56.7" y="177.6">switch</text>
<text x="58" y="175.6">the</text>
<text x="62.1" y="175.6">jack,</text>
<text x="63.7" y="177.6">opens</text>
<text x="67.7" y="175.6">a</text>
<text x="69.9" y="175.6">BATTERY_POS is</text>
<text x="70.4" y="177.6">the</text>
<text x="74.4" y="177.6">battery</text>
<text x="82.1" y="177.6">circuit</text>
<text x="86.3" y="175.6">connected</text>
<text x="89.3" y="177.6">to</text>
<text x="92.2" y="177.6">providing</text>
<text x="97.1" y="175.6">to</text>
<text x="100.1" y="175.6">the</text>
<text x="102" y="177.6">an</text>
<text x="104.1" y="175.6">DC_SHIELD</text>
<text x="105.4" y="177.6">alternate</text>
<text x="115.1" y="177.6">positive</text>
<text x="115.3" y="175.6">net.</text>
<text x="123.5" y="177.6">supply.</text>
<text x="14.9" y="181.7">Otherwise:</text>
<text x="14.9" y="185.9">effect</text>
<text x="18.7" y="183.8">Output</text>
<text x="21.5" y="185.9">circuit</text>
<text x="26" y="183.8">tip</text>
<text x="28.6" y="185.9">components.</text>
<text x="29.6" y="183.8">(signal)</text>
<text x="38.1" y="183.8">switch</text>
<text x="45.1" y="183.8">IS NOT grounded,</text>
<text x="63.2" y="183.8">as</text>
<text x="66.5" y="183.8">grounding</text>
<text x="77" y="183.8">the</text>
<text x="81.1" y="183.8">output</text>
<text x="88.2" y="183.8">of</text>
<text x="91.2" y="183.8">the</text>
<text x="95.3" y="183.8">circuit</text>
<text x="102.4" y="183.8">when</text>
<text x="108.2" y="183.8">energized</text>
<text x="118.4" y="183.8">could</text>
<text x="124.7" y="183.8">damage</text>
<text x="14.9" y="190">present.</text>
<text x="18.7" y="187.9">Input</text>
<text x="24.6" y="187.9">tip</text>
<text x="28.1" y="187.9">(signal)</text>
<text x="36.7" y="187.9">switch</text>
<text x="43.7" y="187.9">IS grounded,</text>
<text x="57.1" y="187.9">to</text>
<text x="60" y="187.9">prevent</text>
<text x="68.1" y="187.9">an</text>
<text x="71.5" y="187.9">output</text>
<text x="78.6" y="187.9">signal</text>
<text x="85.5" y="187.9">from</text>
<text x="90.9" y="187.9">being</text>
<text x="97.1" y="187.9">produced</text>
<text x="106.9" y="187.9">when</text>
<text x="112.8" y="187.9">no</text>
<text x="116.1" y="187.9">input</text>
<text x="122" y="187.9">cable</text>
</g>
<g font-size="1.8" fill="#006464">
<text x="21.7" y="23.7">J2</text>
<text x="86.4" y="21.1">J6</text>
<text x="181.9" y="22.4">PWR_FLAG</text>
<text x="92.7" y="25">Battery</text>
<text x="157.4" y="26.2">D1</text>
<text x="166.3" y="26.2">R4</text>
<text x="214.6" y="28.8">SW1A</text>
<text x="252.6" y="28.8">SW1C</text>
<text x="86.4" y="33.8">J7</text>
<text x="154.3" y="31.3">B5817WS</text>
<text x="166.4" y="31.3">47</text>
<text x="174" y="35.1">C1</text>
<text x="185.4" y="35.1">C2</text>
<text x="174" y="40.2">100u</text>
<text x="185.4" y="40.2">100n</text>
<text x="229.4" y="40.2">4k7</text>
<text x="240" y="40.2">On</text>
<text x="20.4" y="42.7">Input</text>
<text x="32.3" y="46.5">GND</text>
<text x="57.2" y="47.8">IO/Effect</text>
<text x="67" y="47.8">Connector</text>
<text x="77.7" y="47.8">1</text>
<text x="80" y="47.8">(IO</text>
<text x="83.9" y="47.8">Side)</text>
<text x="89.8" y="47.8">[E1]</text>
<text x="214.5" y="42.7">SW1B</text>
<text x="229.2" y="45.3">R11</text>
<text x="240" y="45.3">D2</text>
<text x="86.4" y="52.9">J8</text>
<text x="101.9" y="52.9">J10</text>
<text x="20.4" y="54.2">J1</text>
<text x="161.8" y="54.2">GND</text>
<text x="181.9" y="54.2">PWR_FLAG</text>
<text x="17" y="65.6">DC Power</text>
<text x="21.7" y="71.9">J3</text>
<text x="57.2" y="66.9">IO/Switch</text>
<text x="67.6" y="66.9">Connector</text>
<text x="78.3" y="66.9">1</text>
<text x="80.6" y="66.9">(IO</text>
<text x="84.5" y="66.9">Side)</text>
<text x="86.4" y="71.9">J9</text>
<text x="90.4" y="66.9">[S1]IO/Switch</text>
<text x="101.9" y="71.9">J11</text>
<text x="104" y="66.9">Connector</text>
<text x="114.7" y="66.9">1</text>
<text x="117" y="66.9">(Switch</text>
<text x="125" y="66.9">Side)</text>
<text x="131" y="66.9">[S1]</text>
<text x="57.2" y="85.9">IO/Switch</text>
<text x="67.6" y="85.9">Connector</text>
<text x="78.3" y="85.9">2</text>
<text x="80.6" y="85.9">(IO</text>
<text x="84.5" y="85.9">Side)</text>
<text x="90.4" y="85.9">[S2]IO/Switch</text>
<text x="104" y="85.9">Connector</text>
<text x="114.7" y="85.9">2</text>
<text x="117" y="85.9">(Switch</text>
<text x="125" y="85.9">Side)</text>
<text x="131" y="85.9">[S2]</text>
<text x="19.7" y="91">Output</text>
<text x="29.8" y="94.8">GND</text>
<text x="39.4" y="98.6">J4</text>
<text x="66" y="98.6">J5</text>
<text x="151.2" y="107.5">POT1</text>
<text x="185.5" y="107.5">POT2</text>
<text x="221.5" y="106.2">SW2</text>
<text x="139.7" y="111.3">R1</text>
<text x="168.9" y="111.3">R5</text>
<text x="174" y="111.3">R7</text>
<text x="203.2" y="111.3">R10</text>
<text x="220.5" y="112.6">SPDT1</text>
<text x="139.7" y="116.4">0</text>
<text x="149.3" y="116.4">RV1</text>
<text x="168.9" y="116.4">0</text>
<text x="174" y="116.4">0</text>
<text x="183.6" y="116.4">RV3</text>
<text x="203.2" y="116.4">0</text>
<text x="221.5" y="120.2">SW3</text>
<text x="151.1" y="126.6">R2</text>
<text x="154.9" y="126.6">0</text>
<text x="167.7" y="129.1">POT3</text>
<text x="185.3" y="126.6">R9</text>
<text x="189.2" y="126.6">0</text>
<text x="220.5" y="126.6">SPDT2</text>
<text x="156.2" y="132.9">R3</text>
<text x="156.2" y="138">0</text>
<text x="165.8" y="138">RV2</text>
<text x="185.4" y="132.9">R8</text>
<text x="185.4" y="138">0</text>
<text x="221.5" y="134.2">SW4</text>
<text x="38.1" y="140.5">UX1</text>
<text x="64.8" y="140.5">UX2</text>
<text x="220.5" y="140.5">SPDT3</text>
<text x="167.6" y="148.1">R6</text>
<text x="171.4" y="148.1">0</text>
</g>
<g font-size="1.8" fill="#0f0f0f">
<text x="72.4" y="23.8">BATTERY_POS</text>
<text x="72.4" y="26.3">BATTERY_NEG</text>
<text x="146" y="27.6">DC_SHIELD</text>
<text x="175.3" y="27.6">9V0_IO</text>
<text x="197.8" y="25.1">INPUT_TIP_SW</text>
<text x="221.6" y="27.7">3 EFFECT_INPUT_SW</text>
<text x="261.6" y="25.1">OUTPUT_TIP_SW</text>
<text x="36.8" y="35.2">INPUT_TIP_IO</text>
<text x="226.5" y="31.4">EFFECT_OUTPUT_SW</text>
<text x="67.6" y="36.5">EFFECT_INPUT_IO</text>
<text x="77.3" y="41.6">9V0_IO</text>
<text x="79.8" y="39">GND</text>
<text x="203.2" y="39">GND_SW</text>
<text x="247.6" y="41.6">9V0_SW</text>
<text x="65.9" y="44.1">EFFECT_OUTPUT_IO</text>
<text x="146" y="45.4">GND</text>
<text x="34.3" y="55.5">BATTERY_NEG</text>
<text x="34.3" y="58.1">BATTERY_POS</text>
<text x="69.8" y="55.5">OUTPUT_TIP_IO</text>
<text x="107.9" y="55.5">INPUT_TIP_SW</text>
<text x="34.3" y="60.6">DC_SHIELD</text>
<text x="71.5" y="63.2">INPUT_TIP_IO</text>
<text x="107.9" y="63.2">OUTPUT_TIP_SW</text>
<text x="67.6" y="74.6">EFFECT_INPUT_IO</text>
<text x="79.8" y="77.1">GND</text>
<text x="107.9" y="74.6">EFFECT_OUTPUT_SW</text>
<text x="107.9" y="77.1">9V0_SW</text>
<text x="39.4" y="83.5">OUTPUT_TIP_IO</text>
<text x="65.9" y="82.2">EFFECT_OUTPUT_IO</text>
<text x="77.3" y="79.7">9V0_IO</text>
<text x="107.9" y="82.2">EFFECT_INPUT_SW</text>
<text x="107.9" y="79.7">GND_SW</text>
<text x="25.9" y="101.3">SPDT1_NC</text>
<text x="24.5" y="106.3">SPDT1_COM</text>
<text x="28.1" y="103.8">GND_UX</text>
<text x="52.4" y="103.8">POT2_CCW</text>
<text x="209.5" y="107.6">SPDT1_COM</text>
<text x="232.9" y="105.1">SPDT1_NC</text>
<text x="25.9" y="111.4">SPDT1_NO</text>
<text x="50.6" y="114">POT2_WIPER</text>
<text x="52.6" y="111.4">SPDT2_NC</text>
<text x="53.6" y="108.9">POT2_CW</text>
<text x="153.7" y="112.7">POT1_WIPER</text>
<text x="188" y="112.7">POT2_WIPER</text>
<text x="232.9" y="110.1">SPDT1_NO</text>
<text x="51.2" y="116.5">SPDT2_COM</text>
<text x="232.9" y="119">SPDT2_NC</text>
<text x="23.9" y="124.1">POT1_WIPER</text>
<text x="52.5" y="121.6">SPDT2_NO</text>
<text x="138.4" y="120.3">POT1_CCW</text>
<text x="159" y="120.3">POT1_CW</text>
<text x="172.7" y="120.3">POT2_CCW</text>
<text x="193.3" y="120.3">POT2_CW</text>
<text x="209.5" y="121.6">SPDT2_COM</text>
<text x="232.9" y="124.1">SPDT2_NO</text>
<text x="23.9" y="131.7">POT3_WIPER</text>
<text x="25.7" y="129.2">POT1_CCW</text>
<text x="27" y="126.7">POT3_CW</text>
<text x="51.2" y="131.7">SPDT3_COM</text>
<text x="52.5" y="126.7">SPDT3_NO</text>
<text x="25.7" y="136.8">POT3_CCW</text>
<text x="27" y="134.3">POT1_CW</text>
<text x="52.6" y="136.8">SPDT3_NC</text>
<text x="54.7" y="134.3">GND_UX</text>
<text x="170.2" y="134.3">POT3_WIPER</text>
<text x="209.5" y="135.5">SPDT3_COM</text>
<text x="232.9" y="133">SPDT3_NC</text>
<text x="154.9" y="141.9">POT3_CCW</text>
<text x="175.6" y="141.9">POT3_CW</text>
<text x="232.9" y="138.1">SPDT3_NO</text>
</g>
<g font-size="1.8" fill="#a90000">
<text x="87.6" y="23.9">1</text>
<text x="221.6" y="22.6">1</text>
<text x="249.5" y="22.6">7</text>
<text x="25.3" y="27.7">SN</text>
<text x="26" y="25.1">S</text>
<text x="87.6" y="26.4">2</text>
<text x="214" y="25.1">2</text>
<text x="249.5" y="27.7">9</text>
<text x="257.1" y="25.1">8</text>
<text x="25.3" y="32.8">RN</text>
<text x="26" y="30.2">R</text>
<text x="26.1" y="35.3">T</text>
<text x="25.5" y="37.8">TN</text>
<text x="87.6" y="36.6">1</text>
<text x="87.6" y="39.1">2</text>
<text x="87.6" y="41.7">3</text>
<text x="214" y="39.1">5</text>
<text x="221.6" y="36.6">4</text>
<text x="221.6" y="41.7">6</text>
<text x="87.6" y="44.2">4</text>
<text x="27.3" y="55.6">1</text>
<text x="27.3" y="58.2">3</text>
<text x="87.6" y="55.6">1</text>
<text x="87.6" y="58.2">2</text>
<text x="102.8" y="55.6">1</text>
<text x="102.8" y="58.2">2</text>
<text x="27.3" y="60.7">2</text>
<text x="87.6" y="60.7">3</text>
<text x="87.6" y="63.2">4</text>
<text x="102.8" y="60.7">3</text>
<text x="102.8" y="63.2">4</text>
<text x="25.3" y="75.9">SN</text>
<text x="26" y="73.4">S</text>
<text x="87.6" y="74.7">1</text>
<text x="87.6" y="77.2">2</text>
<text x="102.8" y="74.7">1</text>
<text x="102.8" y="77.2">2</text>
<text x="25.3" y="81">RN</text>
<text x="26" y="78.5">R</text>
<text x="26.1" y="83.6">T</text>
<text x="87.6" y="79.8">3</text>
<text x="87.6" y="82.3">4</text>
<text x="102.8" y="79.8">3</text>
<text x="102.8" y="82.3">4</text>
<text x="25.5" y="86.1">TN</text>
<text x="39.3" y="101.3">1</text>
<text x="66" y="101.3">1</text>
<text x="39.3" y="103.9">2</text>
<text x="39.3" y="106.4">3</text>
<text x="66" y="103.9">2</text>
<text x="66" y="106.4">3</text>
<text x="229.2" y="107.3">1</text>
<text x="39.3" y="109">4</text>
<text x="39.3" y="111.5">5</text>
<text x="66" y="109">4</text>
<text x="66" y="111.5">5</text>
<text x="221.6" y="109.9">2</text>
<text x="229.2" y="112.4">3</text>
<text x="39.3" y="114">6</text>
<text x="39.3" y="116.6">7</text>
<text x="39.3" y="119.1">8</text>
<text x="66" y="114">6</text>
<text x="66" y="116.6">7</text>
<text x="66" y="119.1">8</text>
<text x="153.4" y="118.1" transform="rotate(-90 153.4 118.1)">2</text>
<text x="187.7" y="118.1" transform="rotate(-90 187.7 118.1)">2</text>
<text x="38.7" y="124.2">10</text>
<text x="39.3" y="121.7">9</text>
<text x="65.4" y="124.2">10</text>
<text x="66" y="121.7">9</text>
<text x="149.8" y="120.4">1</text>
<text x="156.2" y="120.4">3</text>
<text x="184.1" y="120.4">1</text>
<text x="190.5" y="120.4">3</text>
<text x="221.6" y="123.8">2</text>
<text x="229.2" y="121.3">1</text>
<text x="38.7" y="126.7">11</text>
<text x="38.7" y="129.3">12</text>
<text x="38.7" y="131.8">13</text>
<text x="65.4" y="126.7">11</text>
<text x="65.4" y="129.3">12</text>
<text x="65.4" y="131.8">13</text>
<text x="229.2" y="126.4">3</text>
<text x="38.7" y="134.4">14</text>
<text x="38.7" y="136.9">15</text>
<text x="65.4" y="134.4">14</text>
<text x="65.4" y="136.9">15</text>
<text x="221.6" y="137.8">2</text>
<text x="229.2" y="135.3">1</text>
<text x="166.3" y="142">1</text>
<text x="169.9" y="139.7" transform="rotate(-90 169.9 139.7)">2</text>
<text x="172.7" y="142">3</text>
<text x="229.2" y="140.3">3</text>
</g>
<g font-size="1.8" fill="#f00">
<text x="35.6" y="27.9">SEE</text>
<text x="40.4" y="27.9">NOTE</text>
<text x="71.1" y="30.5">N.B.</text>
<text x="76.3" y="30.5">Molex</text>
<text x="83" y="30.5">Picoblade</text>
<text x="93.7" y="30.5">cable</text>
<text x="100.2" y="30.5">assemblies</text>
<text x="112" y="30.5">swap</text>
<text x="118" y="30.5">pin</text>
<text x="122.3" y="30.5">order</text>
<text x="29.2" y="63.5">SEE</text>
<text x="34.1" y="63.5">NOTE</text>
<text x="33" y="87.6">SEE</text>
<text x="37.9" y="87.6">NOTE</text>
</g>
</svg>
